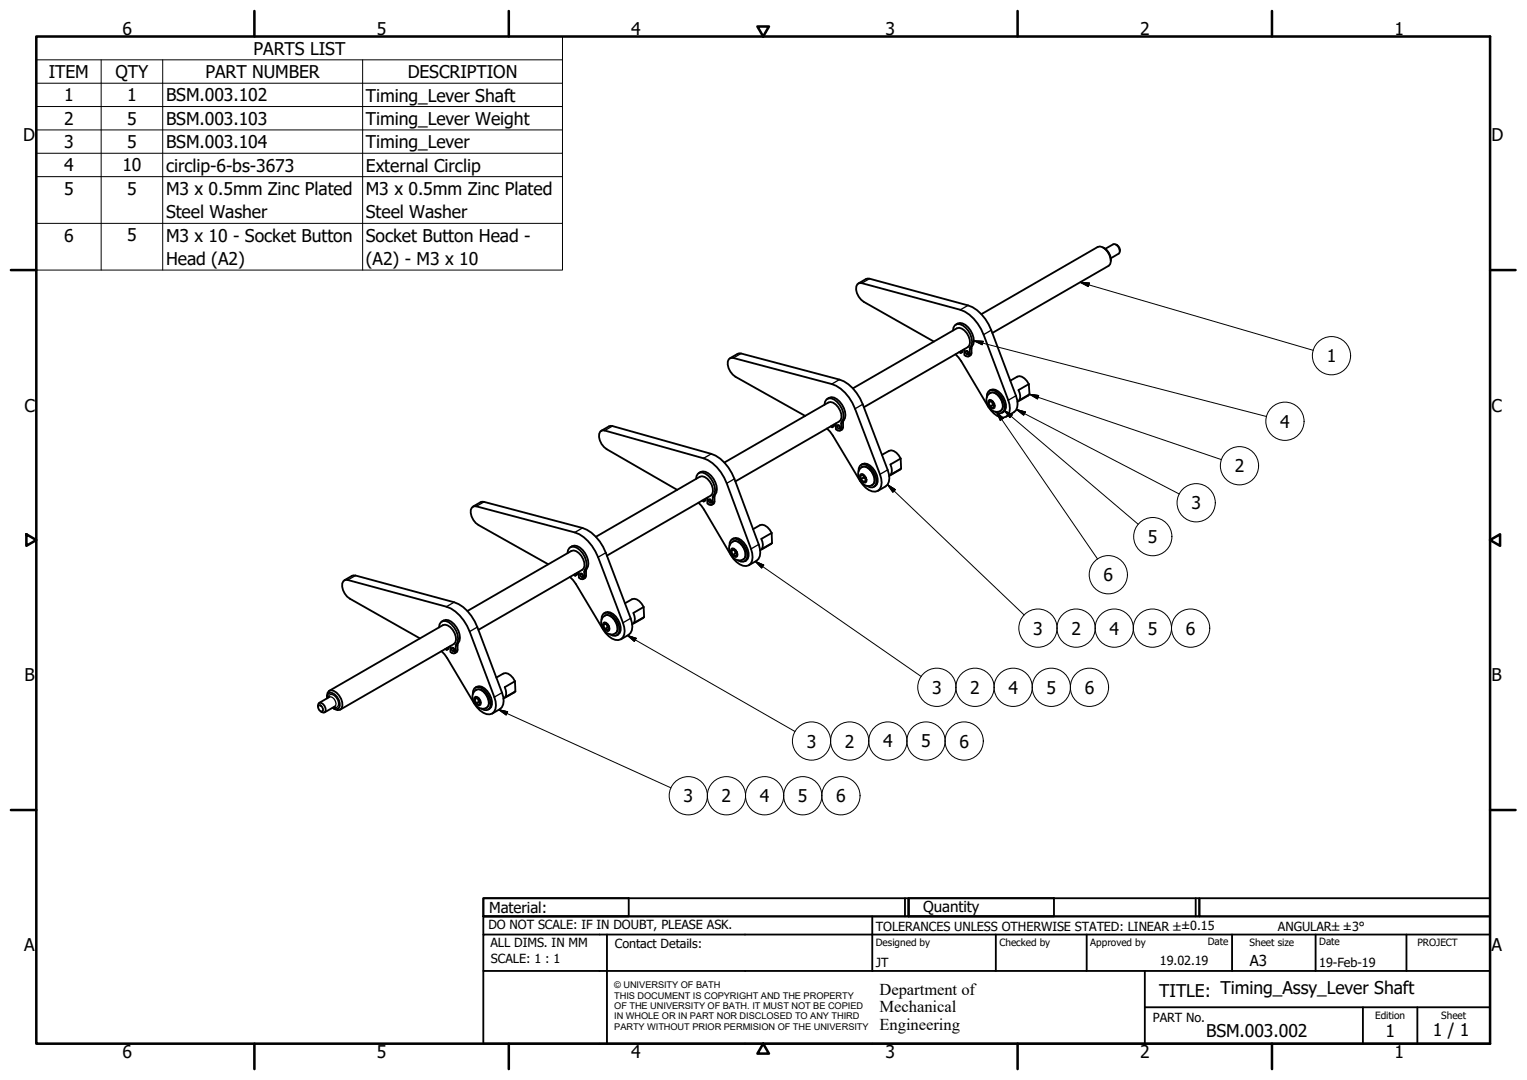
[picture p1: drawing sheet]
<svg xmlns="http://www.w3.org/2000/svg" width="420mm" height="297mm" viewBox="0 0 420 297" stroke-linecap="round" stroke-linejoin="round" font-family="sans-serif">
<!-- layer: Visible (ISO) -->
<g fill="none" stroke="#000" stroke-width=".51">
<path d="M236.2 78l2.1-1.3h.9l27.2 7.3a11.1 11.1 0 0 1 6.4 6.8l6.7 18a3.9 3.9 0 0 1-.5 4.6l-2.2 1.2M303.5 68.1a3.9 3.9 0 0 1 2.1 3.6M304.1 68.4l2.2-1.2a1.69 1.69 0 0 1 1.5 2.6l-2.2 1.2M307.1 67.3a1.74 1.74 0 0 1 1 1.8M200.8 98.5l2.1-1.2 1-.1 27.1 7.2a11 11 0 0 1 6.4 6.8l6.8 18a3.9 3.9 0 0 1-.5 4.6l-2.1 1.2M257 93.9l-19.3-10.9a3.9 3.9 0 0 1-1.8-4.8l.5-.3h.7l27.1 7.3a11.3 11.3 0 0 1 6.4 6.8l6.8 18.1a4.6 4.6 0 0 1 0 4 2.18 2.18 0 0 1-3 .3l-1.8-1.5-.7-1.1-7.4-12.4-1.6-2M262.2 90.9a1.61 1.61 0 0 1 .8-1.6 1.61 1.61 0 0 1 1.9 .2 5.4 5.4 0 0 1 2.5 5.4 2.78 2.78 0 0 0-.6 2.5l-.1 .5-.4 .2-1-.4v-1.7M263 89.3a1.96 1.96 0 0 1 2.6 .1 4.8 4.8 0 0 1 1.7 6.4l-.1 1.7-.7 .5M264.4 96.6v.5M264.9 96.3v.5l-.5 .3-.5-.2M265.8 96.5l.6 .3v.7l-.6-.3zM266.1 96.5l.4 .6"/>
<path d="M270 86.4l32-18.5a2.34 2.34 0 0 1 2.7 1.3 3.6 3.6 0 0 1 .8 3.5l-.5 .4-32 18.5M165.4 118.5l2.2-1.2 .9-.1 27.2 7.6a11.2 11.2 0 0 1 6.4 6.9l6.7 18a3.9 3.9 0 0 1-.6 4.5l-2.2 1.3M221.6 114.4l-19.2-10.8a4 4 0 0 1-1.8-4.8l.5-.3h.7l27.1 7.1a11 11 0 0 1 6.4 6.8l6.8 18.1a3.9 3.9 0 0 1-.5 4.5 2.99 2.99 0 0 1-3.4-.8l-1.6-2-7.4-12.4-1.7-1.9M226.9 111.3a1.6 1.6 0 0 1 .8-1.6 1.6 1.6 0 0 1 1.8 .2 5.4 5.4 0 0 1 2.5 5.4 2.69 2.69 0 0 0-.5 2.5l-.2 .5-.3 .2-1-.4v-1.7M227.6 109.7a1.96 1.96 0 0 1 2.7 .1 5.4 5.4 0 0 1 2.2 5.2 2.7 2.7 0 0 0-.5 2.5l-.3 .7-.5 .2M229 117v.5M229.5 116.7v.5l-.5 .3-.4-.2M230.4 116.9l.6 .3v.7l-.6-.3zM230.8 117l.3 .6M234.7 106.8l28.6-16.5a2.37 2.37 0 0 1 2.7 1.3 3.7 3.7 0 0 1 .7 3.4l-.4 .5-28.6 16.5M271.5 109.2a1.54 1.54 0 0 1 .6-1.6 1.54 1.54 0 0 1 1.8 0 5.1 5.1 0 0 1 2.4 5.2 1.52 1.52 0 0 1-2.5 .4M271.9 108.5a1.64 1.64 0 0 1 2.6 0 4.1 4.1 0 0 1 1.3 4 2.33 2.33 0 0 1-3.9-.8 2.75 2.75 0 0 1 0-3.2z"/>
<path d="M272 110.7l.8-.4 .4 1.1M272.2 107.4a1.87 1.87 0 0 1 2.5 .3 4.8 4.8 0 0 1 1.8 5.1l-.8 .7M272.4 110.1l.8 .4 .4 1.1-.3 .6-.8-.4-.5-1.1zM273.2 111.4l-.7 .4M273.2 111.4l.4 .1M278 104.7l1.9-1.1a2.29 2.29 0 0 1 2.7 1.2l.5 .8M280.2 107.3l2.9-1.7 .2 2.8-2.9 1.7a2.91 2.91 0 0 0-.2-2.8zM283.3 108.4l-3.3 2.1M130.1 139.3l2.1-1.2 1-.1 27.1 7.2a11.2 11.2 0 0 1 6.4 6.8l6.8 18.1a3.9 3.9 0 0 1-.5 4.5l-2.2 1.2M186.3 134.7l-19.4-11.2a4 4 0 0 1-1.7-4.8l.5-.3h.7l27.2 7.7a11.2 11.2 0 0 1 6.4 6.8l6.7 18.1a3.9 3.9 0 0 1-.7 4.5 3.1 3.1 0 0 1-3.4-.9l-1.5-2-7.4-12.4-1.5-1.9M191.5 131.7a1.59 1.59 0 0 1 .8-1.6 1.59 1.59 0 0 1 1.9 .2 4.8 4.8 0 0 1 1.9 6.6v1.3l-.1 .5-.4 .2-1-.4v-1.7M192.3 130.1a2 2 0 0 1 2.6 .1 4.8 4.8 0 0 1 1.7 6.4l-.1 1.7-.7 .6"/>
<path d="M193.6 137.4v.5M194.1 137.1v.6l-.5 .2-.4-.2M195.1 137.3l.6 .4v.6l-.6-.3zM195.5 137.4l.3 .6M199.3 127.2l28.6-16.5a2.34 2.34 0 0 1 2.7 1.3 3.6 3.6 0 0 1 .8 3.5l-.5 .4-28.6 16.5M236.2 129.6l.1-.8 .3-.7a1.93 1.93 0 0 1 2.8 .5 5 5 0 0 1 1.6 4.6l-.4 .6-.5 .3-.8-.1-.8-.4M236.6 128.9a1.59 1.59 0 0 1 2.6 0 3.9 3.9 0 0 1 1.3 4 2.32 2.32 0 0 1-3.9-.8 2.76 2.76 0 0 1 0-3.2zM236.8 130.8l.6-.3 .8 .8 .1 1-.7 .3-.7-.8zM236.9 127.9a1.85 1.85 0 0 1 2.5 .2 4.8 4.8 0 0 1 1.9 5.2l-.9 .6M237.6 131.3l.6 .6M237.6 130.8v.5M237.6 131.3l-.7 .5"/>
<path d="M238.3 132.2l-.7 .4M242.7 125.1l1.9-1.1a2.34 2.34 0 0 1 2.7 1.2l.5 .9M245 127.7l2.8-1.6 .1 2.8-2.8 1.6a2.94 2.94 0 0 0-.1-2.8zM247.9 128.9l-3.2 2M94.7 159.6l2.2-1.2 .9-.1 27.1 7.3a11.1 11.1 0 0 1 6.4 6.9l6.8 18a3.9 3.9 0 0 1-.6 4.5l-2.1 1.3M150.9 155.2l-19.2-10.8a3.9 3.9 0 0 1-1.8-4.8l.5-.4 .7 .1 27.1 7.1a11.2 11.2 0 0 1 6.4 6.9l6.8 18a3.9 3.9 0 0 1-.6 4.5 2.96 2.96 0 0 1-3.3-.8l-1.6-1.9-7.4-12.5-1.7-1.9M156.1 152.2a1.61 1.61 0 0 1 .9-1.7 1.61 1.61 0 0 1 1.8 .2 5.4 5.4 0 0 1 2.5 5.4 2.78 2.78 0 0 0-.5 2.5l-.2 .5-.3 .2-1-.4v-1.6M156.9 150.5a1.96 1.96 0 0 1 2.7 .1 4.8 4.8 0 0 1 1.6 6.4v1.7l-.7 .6M158.3 157.8v.6M158.8 157.6v.5l-.5 .3-.4-.3M159.7 157.7l.6 .4v.7l-.6-.4zM160.1 157.8l.3 .6"/>
<path d="M164 147.6l28.6-16.5a2.39 2.39 0 0 1 2.7 1.3 3.7 3.7 0 0 1 .7 3.5l-.4 .4-28.6 16.5M200.7 150.1a1.54 1.54 0 0 1 .6-1.7 1.54 1.54 0 0 1 1.8 0 5 5 0 0 1 2.4 5.3 1.52 1.52 0 0 1-2.5 .4M201.1 149.4a1.64 1.64 0 0 1 2.6 0 4.1 4.1 0 0 1 1.3 4 2.33 2.33 0 0 1-3.9-.8 2.75 2.75 0 0 1 0-3.2zM201.2 151.6l.7-.4 .5 1M201.4 148.3a1.87 1.87 0 0 1 2.5 .2 4.8 4.8 0 0 1 1.8 5.2l-.8 .7M201.6 151l.8 .4 .4 1-.3 .7-.9-.5-.4-1zM202.4 152.2l-.8 .4M202.4 152.2l.4 .2M207.2 145.5l1.9-1.1a2.36 2.36 0 0 1 2.7 1.3l.5 .9M209.5 148.2l2.8-1.6 .1 2.8-2.8 1.6a2.87 2.87 0 0 0-.1-2.8zM212.4 149.4l-3.2 1.9M115.5 175.6l-19.2-10.9a4.5 4.5 0 0 1-2.1-4.2l.3-.7 .5-.3h.7l27.1 7.4a11.1 11.1 0 0 1 6.4 6.8l6.8 18a3.9 3.9 0 0 1-.6 4.6 3 3 0 0 1-3.3-.9l-1.6-1.9-7.4-12.5-1.6-1.9"/>
<path d="M120.8 172.6a1.6 1.6 0 0 1 .8-1.7 1.6 1.6 0 0 1 1.8 .2 5.4 5.4 0 0 1 2.5 5.4 2.74 2.74 0 0 0-.5 2.5l-.1 .5-.4 .2-1-.4v-1.6M121.6 170.9a2.29 2.29 0 0 1 3.3 .8 4.4 4.4 0 0 1 1 5.7l-.1 1.7-.7 .6M122.9 178.3v.5M123.4 178v.5l-.5 .3-.4-.3M124.4 178.1l.6 .4v.7l-.6-.4zM124.7 178.2l.4 .6M128.6 168l28.6-16.5a2.37 2.37 0 0 1 2.7 1.3 3.7 3.7 0 0 1 .7 3.5l-.4 .4-28.6 16.5M165.5 170.5l.1-.9 .3-.7a1.93 1.93 0 0 1 2.8 .5 5 5 0 0 1 1.6 4.6l-.4 .6-.6 .3-1.5-.4M165.9 169.7a1.62 1.62 0 0 1 2.6 .1 3.9 3.9 0 0 1 1.3 3.9 2.32 2.32 0 0 1-3.9-.8 2.81 2.81 0 0 1 0-3.2zM166 171.9l.7-.4 .5 1.1M166.2 168.7a1.89 1.89 0 0 1 2.5 .2 4.8 4.8 0 0 1 1.8 5.2l-.8 .6M166.4 171.3l.8 .5 .4 1-.4 .6-.8-.4-.4-1.1z"/>
<path d="M167.2 172.6l-.8 .4M167.2 172.6l.4 .1M172 165.9l1.9-1.1a2.32 2.32 0 0 1 2.7 1.3l.5 .8M174.3 168.6l2.8-1.7 .1 2.8-2.8 1.7a2.94 2.94 0 0 0-.1-2.8zM177.2 169.7l-3.3 2M87.5 194.4l.1-.9 .3-.2a1.86 1.86 0 0 1 1.5 2.5l-.4 .2-.8-.3M87.8 193.9a1.15 1.15 0 0 1 .8 1.8 1.15 1.15 0 0 1-.8-1.8zM90 191.8a1.53 1.53 0 0 1 1.1-1.9 4 4 0 0 1 2.9 4.9 1.49 1.49 0 0 1-2.2 0M90 192.1v-.8l.3-.5a1.77 1.77 0 0 1 2.4 .9 2.84 2.84 0 0 1 .5 3l-.4 .3h-.6l-.7-.3M90.6 190l31.3-18.1a2.41 2.41 0 0 1 2.7 1.3 3.6 3.6 0 0 1 .7 3.5l-.4 .5-31.3 18M90.6 191.7l-2.8 1.6M92.1 194.3l-2.8 1.6"/>
<path d="M130.1 190.9l.1-.9a1.45 1.45 0 0 1 2.3-.8 5.1 5.1 0 0 1 2.4 5.2l-.4 .6-.6 .3h-.7l-.8-.4M130.5 190.1a1.62 1.62 0 0 1 2.6 .1 4 4 0 0 1 1.3 4 2.32 2.32 0 0 1-3.9-.9 2.76 2.76 0 0 1 0-3.2zM130.6 192.4l.7-.5 .5 1.1M130.8 189.1a1.86 1.86 0 0 1 2.5 .2 4.8 4.8 0 0 1 1.8 5.2l-.8 .7M131 191.8l.8 .4 .4 1-.4 .7-.8-.5-.4-1zM131.8 193l-.8 .4M131.8 193l.4 .2M136.6 186.4l1.9-1.1a2.3 2.3 0 0 1 2.7 1.2l.5 .9M138.9 189l2.8-1.6 .1 2.7-2.8 1.7a2.94 2.94 0 0 0-.1-2.8zM141.8 190.1l-3.3 2"/>
</g>
<!-- layer: Visible Narrow (ISO) -->
<g fill="none" stroke="#000" stroke-width=".36">
<path d="M239.2 76.7l-2.1 1.2M203.9 97.2l-2.1 1.3M266.4 84l-2.2 1.2M267.3 97.1l-.5 .3M267.3 95.8l-.5 .2M267.5 95.2l-.5 .3M272.8 90.8l-2.2 1.2M168.5 117.2l-2.1 1.2M231 104.4l-2.1 1.2M232 117.5l-.5 .3M232 116.2l-.5 .2M232.1 115.6l-.5 .3"/>
<path d="M237.4 111.2l-2.1 1.2M271.9 110.1l.4-.2a1.81 1.81 0 0 1 1.4 2.3l-.3 .2a1.77 1.77 0 0 1-1.5-2.3zM272.4 108.1a2.24 2.24 0 0 1 2.6 1.2 2.9 2.9 0 0 1 .3 3.7M279.5 108.8l-2.1 1.3M133.2 138l-2.1 1.3M195.7 124.8l-2.1 1.3M196.6 137.9l-.5 .3M196.6 136.6l-.5 .3M196.8 136l-.5 .3M202.1 131.7l-2.1 1.2M236.6 130.6l.3-.3a1.61 1.61 0 0 1 1.2 2.5 1.74 1.74 0 0 1-1.5-2.2zM237.1 128.5a2.24 2.24 0 0 1 2.6 1.2 3.5 3.5 0 0 1 .7 3.3l-.4 .4"/>
<path d="M244.2 129.2l-2.1 1.3M97.8 158.3l-2.1 1.2M160.3 145.2l-2.1 1.2M161.2 158.3l-.4 .3M161.2 157l-.4 .3M161.4 156.4l-.5 .3M166.7 152l-2.1 1.3M201.1 151l.4-.3a1.81 1.81 0 0 1 1.4 2.3l-.4 .3a1.75 1.75 0 0 1-1.4-2.3zM201.6 149a2.24 2.24 0 0 1 2.6 1.2 2.9 2.9 0 0 1 .3 3.7M208.8 149.7l-2.1 1.3M124.9 165.6l-2.1 1.3M125.9 178.8l-.5 .2"/>
<path d="M125.9 177.4l-.5 .3M126.1 176.9l-.5 .2M131.3 172.5l-2.1 1.2M165.9 171.4l.4-.3a1.81 1.81 0 0 1 1.4 2.3l-.4 .3a1.81 1.81 0 0 1-1.4-2.3zM166.4 169.3a2.24 2.24 0 0 1 2.6 1.2 3.5 3.5 0 0 1 .7 3.3l-.5 .5M173.5 170.1l-2.1 1.2M90.3 191.9l.2-.6 .4-.3a2.41 2.41 0 0 1 2 3.4l-.5 .2-.6-.1M90.6 191.7a1.71 1.71 0 0 1 1.5 2.6M130.5 191.8l.4-.3a1.75 1.75 0 0 1 1.4 2.4l-.4 .2a1.78 1.78 0 0 1-1.4-2.3zM131 189.7a2.24 2.24 0 0 1 2.6 1.3 3.6 3.6 0 0 1 .7 3.3l-.4 .4M138.1 190.5l-2.1 1.2"/>
</g>
<!-- layer: Visible (ISO) -->
<g fill="#000">
<circle cx="272.8" cy="110.3" r=".25"/>
<circle cx="201.9" cy="151.2" r=".25"/>
<circle cx="166.7" cy="171.5" r=".25"/>
<circle cx="131.3" cy="191.9" r=".25"/>
</g>
<!-- layer: Symbol (ISO) -->
<g fill="none" stroke="#000" stroke-width=".28">
<path d="M10 16.5v-6.5h144.8v6.5M10 16.5h144.8v6.4M10 16.5v57.8h144.8v-51.4M27.8 16.5v57.8M44.8 16.5v57.8M99.8 16.5v57.8M10 22.9h144.8M10 29.3h144.8M10 35.7h144.8M10 42.1h144.8M10 48.6h144.8M10 61.4h144.8"/>
<path d="M297.2 77.6l2.5 .3-.2 .9zM297.2 77.6l64.2 18.8M268 93.7l2.5 .2-.2 .9zM268 93.7l80.5 20.9M274.2 113.3l1.8 1.8-.8 .5zM274.2 113.3l27.8 40.5M276.3 112.9l2.2 1.2-.6 .8zM276.3 112.9l36.9 31.3M279.7 112.6l2.4 .7-.4 .9zM279.7 112.6l44.8 23.3M283.3 108.4l2.5 .4-.3 .9zM283.3 108.4l52.8 18"/>
<path d="M244.2 133.3l2.2 1.4-.7 .7zM244.2 133.3l37.6 35.8M207.8 154.4l2.3 1-.5 .8zM207.8 154.4l45.7 31.7M172.6 174.8l2.4 .8-.5 .8zM172.6 174.8l46.2 26.4M137.2 195.2l2.5 .6-.4 .9zM137.2 195.2l47.4 21.5"/>
<circle cx="366.4" cy="97.8" r="5.3"/>
<circle cx="353.6" cy="115.9" r="5.3"/>
<circle cx="329.1" cy="138.3" r="5.3"/>
<circle cx="341" cy="128.1" r="5.3"/>
<circle cx="305" cy="158.1" r="5.3"/>
<circle cx="317.2" cy="147.6" r="5.3"/>
<circle cx="285.6" cy="172.8" r="5.3"/>
<circle cx="296.1" cy="172.8" r="5.3"/>
<circle cx="306.6" cy="172.8" r="5.3"/>
<circle cx="317.1" cy="172.8" r="5.3"/>
<circle cx="327.6" cy="172.8" r="5.3"/>
<circle cx="257.8" cy="189" r="5.3"/>
<circle cx="268.3" cy="189" r="5.3"/>
<circle cx="278.8" cy="189" r="5.3"/>
<circle cx="289.3" cy="189" r="5.3"/>
<circle cx="299.8" cy="189" r="5.3"/>
<circle cx="189.4" cy="218.9" r="5.3"/>
<circle cx="199.9" cy="218.9" r="5.3"/>
<circle cx="210.4" cy="218.9" r="5.3"/>
<circle cx="220.9" cy="218.9" r="5.3"/>
<circle cx="223.3" cy="203.8" r="5.3"/>
<circle cx="231.4" cy="218.9" r="5.3"/>
<circle cx="233.8" cy="203.8" r="5.3"/>
<circle cx="244.3" cy="203.8" r="5.3"/>
<circle cx="254.8" cy="203.8" r="5.3"/>
<circle cx="265.3" cy="203.8" r="5.3"/>
</g>
<!-- layer: Border (ISO) -->
<g fill="none" stroke="#000" stroke-width=".7">
<path d="M10 10h400v277h-400zM70 3v7M140 3v7M208.4 7.3h3.2l-1.6 2.7zM280 3v7M350 3v7M3 74.3h7M410 74.3h7M7.3 146.9l2.7 1.6-2.7 1.6zM410 148.5l2.7-1.6v3.2zM3 222.8h7M410 222.8h7"/>
<path d="M70 287v7M140 287v7M210 287l1.6 2.8h-3.2zM280 287v7M350 287v7"/>
</g>
<!-- layer: Title (ISO) -->
<g fill="none" stroke="#000" stroke-width=".51">
<path d="M133 247h40v5h-40zM133 247h117v5h-117zM133 257v-5h277v5M133 257h277v30h-277zM167 257v30M240 252v15M249 247v5M250 247h40v5h-40zM250 247h80v5h-80zM274 257v10M299 257v10M329 247v5"/>
<path d="M330 247h80v5h-80zM339 257v10M362 257v10M387 257v10M133 267h277M315 277h95M315 267v20M375 277v10M390 277v10"/>
</g>
<!-- layer: Symbol (ISO) -->
<g fill="#000" stroke="#000" stroke-width=".28">
<path d="M297.2 77.6l2.5 .3zM297.2 77.6l2.5 .3-.2 .9zM268 93.7l2.5 .2zM268 93.7l2.5 .2-.2 .9zM274.2 113.3l1.8 1.8zM274.2 113.3l1.8 1.8-.8 .5zM276.3 112.9l2.2 1.2zM276.3 112.9l2.2 1.2-.6 .8zM279.7 112.6l2.4 .7zM279.7 112.6l2.4 .7-.4 .9zM283.3 108.4l2.5 .4zM283.3 108.4l2.5 .4-.3 .9z"/>
<path d="M244.2 133.3l2.2 1.4zM244.2 133.3l2.2 1.4-.7 .7zM207.8 154.4l2.3 1zM207.8 154.4l2.3 1-.5 .8zM172.6 174.8l2.4 .8zM172.6 174.8l2.4 .8-.5 .8zM137.2 195.2l2.5 .6zM137.2 195.2l2.5 .6-.4 .9z"/>
</g>
<g font-size="4.8">
<text x="33.7" y="9.6">6</text>
<text x="103.7" y="9.6">5</text>
<text x="173.7" y="9.6">4</text>
<text x="243.7" y="9.6">3</text>
<text x="313.7" y="9.6">2</text>
<text x="383.7" y="9.6">1</text>
<text x="69.8" y="15">PARTS LIST</text>
<text x="13.4" y="21.4">ITEM</text>
<text x="31.8" y="21.5">QTY</text>
<text x="56.6" y="21.4">PART NUMBER</text>
<text x="112.2" y="21.5">DESCRIPTION</text>
<text x="17.6" y="27.9">1</text>
<text x="35" y="27.9">1</text>
<text x="45.7" y="27.9">BSM.003.102</text>
<text x="100.7" y="27.9">Timing_Lever Shaft</text>
<text x="17.6" y="34.3">2</text>
<text x="35" y="34.3">5</text>
<text x="45.7" y="34.3">BSM.003.103</text>
<text x="100.7" y="34.3">Timing_Lever Weight</text>
<text x="6.3" y="38.9">D</text>
<text x="17.6" y="40.7">3</text>
<text x="35" y="40.7">5</text>
<text x="45.7" y="40.7">BSM.003.104</text>
<text x="100.7" y="40.7">Timing_Lever</text>
<text x="410.4" y="38.9">D</text>
<text x="17.6" y="47.1">4</text>
<text x="33.7" y="47.1">10</text>
<text x="45.7" y="47.2">circlip-6-bs-3673</text>
<text x="100.7" y="47.2">External Circlip</text>
<text x="17.6" y="53.5">5</text>
<text x="35" y="53.5">5</text>
<text x="45.7" y="53.6">M3 x 0.5mm Zinc Plated</text>
<text x="100.7" y="53.6">M3 x 0.5mm Zinc Plated</text>
<text x="45.7" y="60">Steel Washer</text>
<text x="100.7" y="60">Steel Washer</text>
<text x="17.6" y="66.4">6</text>
<text x="35" y="66.4">5</text>
<text x="45.7" y="66.5">M3 x 10 - Socket Button</text>
<text x="100.7" y="66.5">Socket Button Head -</text>
<text x="45.7" y="72.9">Head (A2)</text>
<text x="100.7" y="72.9">(A2) - M3 x 10</text>
<text x="365.1" y="99.6">1</text>
<text x="6.7" y="113.2">C</text>
<text x="410.4" y="113.2">C</text>
<text x="352.3" y="117.6">4</text>
<text x="339.7" y="129.9">2</text>
<text x="327.8" y="140.1">3</text>
<text x="315.9" y="149.3">5</text>
<text x="303.7" y="159.9">6</text>
<text x="284.3" y="174.5">3</text>
<text x="294.8" y="174.5">2</text>
<text x="305.3" y="174.5">4</text>
<text x="315.8" y="174.5">5</text>
<text x="326.3" y="174.5">6</text>
<text x="6.8" y="187.4">B</text>
<text x="256.5" y="190.8">3</text>
<text x="267" y="190.8">2</text>
<text x="277.5" y="190.8">4</text>
<text x="288" y="190.8">5</text>
<text x="298.4" y="190.8">6</text>
<text x="410.4" y="187.4">B</text>
<text x="222" y="205.6">3</text>
<text x="232.5" y="205.6">2</text>
<text x="243" y="205.6">4</text>
<text x="253.5" y="205.6">5</text>
<text x="264" y="205.6">6</text>
<text x="188.1" y="220.6">3</text>
<text x="198.6" y="220.6">2</text>
<text x="209.1" y="220.6">4</text>
<text x="219.6" y="220.6">5</text>
<text x="230.1" y="220.6">6</text>
<text x="6.7" y="261.7">A</text>
<text x="410.4" y="261.7">A</text>
<text x="319" y="274.2">TITLE: Timing_Assy_Lever Shaft</text>
<text x="331.9" y="285.3">BSM.003.002</text>
<text x="381.2" y="285.3">1</text>
<text x="394.2" y="285">1 / 1</text>
<text x="33.7" y="291">6</text>
<text x="103.7" y="290.9">5</text>
<text x="173.7" y="290.9">4</text>
<text x="243.7" y="291">3</text>
<text x="313.7" y="291">2</text>
<text x="383.7" y="290.9">1</text>
</g>
<g font-size="4.6">
<text x="242" y="273.7">Department of</text>
<text x="242" y="278.4">Mechanical</text>
<text x="242" y="283.2">Engineering</text>
</g>
<g font-size="4.1">
<text x="134.6" y="251.1">Material:</text>
<text x="254" y="250.8">Quantity</text>
<text x="343.9" y="265.6">A3</text>
</g>
<g font-size="3.5">
<text x="134.4" y="255.6">DO NOT SCALE: IF IN DOUBT, PLEASE ASK.</text>
<text x="241" y="256">TOLERANCES UNLESS OTHERWISE STATED: LINEAR ±±0.15</text>
<text x="351.6" y="256">ANGULAR±±3°</text>
<text x="134.9" y="260.6">ALL DIMS. IN MM</text>
<text x="169.2" y="260.6">Contact Details:</text>
<text x="135.1" y="264.8">SCALE: 1 : 1</text>
<text x="241" y="266">JT</text>
<text x="319.2" y="265.5">19.02.19</text>
<text x="363" y="266">19-Feb-19</text>
<text x="317.2" y="281.2">PART No.</text>
</g>
<g font-size="2.8">
<text x="241" y="260.1">Designed by</text>
<text x="275" y="260.1">Checked by</text>
<text x="300" y="260.1">Approved by</text>
<text x="332.3" y="260">Date</text>
<text x="343.8" y="260.1">Sheet size</text>
<text x="363" y="260">Date</text>
<text x="390" y="260.1">PROJECT</text>
<text x="378.4" y="280.1">Edition</text>
<text x="396.6" y="280.1">Sheet</text>
</g>
<g font-size="2.5">
<text x="169" y="271.9">© UNIVERSITY OF BATH</text>
<text x="169" y="274.7">THIS DOCUMENT IS COPYRIGHT AND THE PROPERTY</text>
<text x="169" y="277.5">OF THE UNIVERSITY OF BATH. IT MUST NOT BE COPIED</text>
<text x="169" y="280.4">IN WHOLE OR IN PART NOR DISCLOSED TO ANY THIRD</text>
<text x="169" y="283.2">PARTY WITHOUT PRIOR PERMISION OF THE UNIVERSITY</text>
</g>
</svg>
